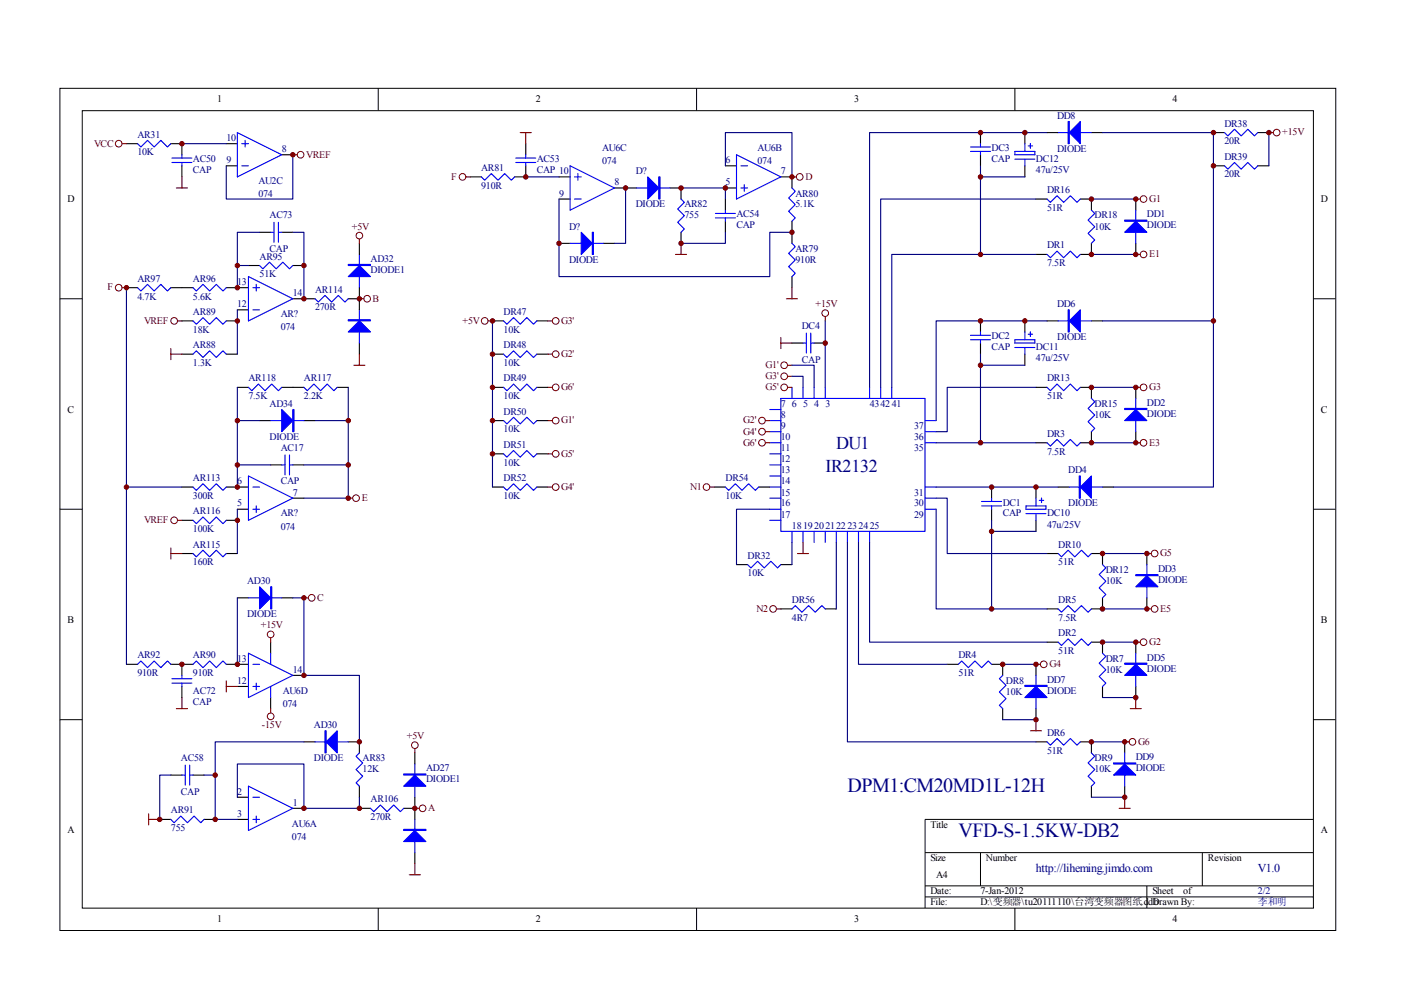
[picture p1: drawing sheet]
<svg xmlns="http://www.w3.org/2000/svg" width="297mm" height="210mm" viewBox="0 0 297 210" stroke-linecap="round" stroke-linejoin="round" font-family="sans-serif">
<g fill="none" stroke="#000" stroke-width=".21">
<path d="M12.7 18.7h270.5v178.6h-270.5zM80.2 18.7v4.7M147.7 18.7v4.7M215.2 18.7v4.7M17.4 23.5h261.1v169h-261.1zM12.7 63.3h4.7M278.4 63.3h4.7M12.7 108h4.7M278.4 108h4.7M12.7 152.6h4.7M278.4 152.6h4.7M278.4 173.7h-82.3v18.8"/>
<path d="M80.2 192.5v4.7M147.7 192.5v4.7M196.1 180.8h82.3M196.1 187.8h82.3M196.1 190.2h82.3M207.9 180.8v7M215.2 192.5v4.7M243.2 187.8v4.7M254.9 180.8v7"/>
</g>
<g fill="none" stroke="#000" stroke-width=".23">
<path d="M26.8 30.5h2.4M36.2 30.5h2.4v2.3M38.6 35.2v2.3M48 35.2h2.3M48 30.5h2.3M59.7 32.8h2.4M99.7 37.5h2.4M111.5 35.2v2.3h-2.4M111.5 30.5v2.3M118.5 37.5h2.4M130.3 39.9h4.7M142 39.9h2.4v2.3"/>
<path d="M153.8 35.2h2.4M153.8 39.9h2.4M165.6 37.5h2.3v2.4M207.9 28.1v2.4M207.9 32.8v2.4M217.3 28.1v2.4M217.3 35.2v2.3M222 28.1h2.3M231.4 28.1h2.4M257.3 35.2h2.3M257.3 28.1h2.3M266.7 35.2h2.3"/>
<path d="M266.7 28.1h2.3M52.7 56.3h2.3M55 49.3h2.4M59.7 49.3h2.4M62.1 56.3h2.3M76.2 51.6v2.3M118.5 42.2h2.4M118.5 51.6h2.4M127.9 51.6h2.4M144.4 49.3v2.3M153.8 42.2v2.4M153.8 46.9v2.4"/>
<path d="M167.9 46.9v4.7M167.9 58.6v2.4M219.6 42.2h2.4M219.6 53.9h2.4M229 42.2h2.4v2.4M231.4 51.6v2.3h-2.4M240.8 42.2v2.4M240.8 51.6v2.3M26.8 61h2.4M36.2 61h4.7M38.6 68h2.3M38.6 75.1h2.3"/>
<path d="M48 61h4.7M48 68h2.3M48 75.1h2.3M50.3 65.7h2.4M62.1 63.3h4.7M73.8 63.3h2.4M76.2 61v4.7M76.2 72.7v2.4M104.4 68h2.4M104.4 75.1h2.4M113.8 68h2.4M113.8 75.1h2.4"/>
<path d="M167.9 72.7h2.4M172.6 72.7h2.4M207.9 68v2.4M207.9 72.7v2.4M217.3 68v2.4M217.3 75.1v2.3M222 68h2.3M231.4 68h2.4M50.3 82.1h2.4M55 89.2h2.4M57.4 98.6h2.3M59.7 82.1h4.7"/>
<path d="M62.1 98.6h2.3M64.4 89.2h2.4M71.5 82.1h2.3M104.4 82.1h2.4M104.4 89.2h2.4M104.4 96.2h2.4M113.8 82.1h2.4M113.8 89.2h2.4M113.8 96.2h2.4M219.6 82.1h2.4M219.6 93.9h2.4M229 82.1h2.4v2.4"/>
<path d="M231.4 91.5v2.4h-2.4M240.8 82.1v2.4M240.8 91.5v2.4M38.6 103.3h2.3M38.6 110.3h2.3M38.6 117.4h2.3M48 103.3h4.7M48 110.3h2.3M48 117.4h2.3M50.3 108h2.4M62.1 105.6h2.3M104.4 103.3h2.4"/>
<path d="M113.8 103.3h2.4M151.4 103.3h2.4M156.2 119.7h2.3M160.9 103.3h2.3M165.6 119.7h2.3M210.2 103.3v2.3M210.2 108v2.3M219.6 103.3v2.3M219.6 110.3v2.4M222 117.4h2.3M224.3 103.3h2.4M231.4 117.4h2.4v2.3"/>
<path d="M233.8 103.3h2.3M243.2 117.4v2.3M50.3 126.8h2.4M57.4 136.2v2.3M59.7 126.8h2.4M165.6 129.1h2.3M175 129.1h2.3M222 129.1h2.3M222 136.2h2.3M231.4 136.2h2.4v2.3M233.8 126.8v2.3h-2.4M240.8 136.2v2.3"/>
<path d="M243.2 126.8v2.3M26.8 140.9h2.4M36.2 140.9h4.7M38.6 140.9v2.3M38.6 145.5v2.4M48 140.9h4.7M50.3 145.5h2.4M57.4 147.9v2.3M62.1 143.2h2.3M64.4 157.3h2.4M73.8 157.3h2.4v2.3M88 159.6v2.4"/>
<path d="M200.8 140.9h2.4M210.2 140.9h2.4v2.3M212.6 150.2v2.4M219.6 157.3h2.4M219.6 140.9v2.3M219.6 150.2v2.4M229 157.3h2.4v2.3M233.8 145.5v2.4M238.5 157.3v2.3M240.8 145.5v2.4M33.9 173.7h2.3M36.2 164.3h2.4"/>
<path d="M40.9 164.3h2.4M43.3 173.7h2.3M50.3 169h2.4M50.3 173.7h2.4M62.1 171.4h2.3M76.2 166.7v2.3M76.2 171.4h2.3M85.6 171.4h2.4M88 169v4.7M231.4 166.7v2.3M238.5 166.7v2.3M88 180.8v2.3"/>
</g>
<g fill="none" stroke="#00f" stroke-width=".23">
<path d="M29.2 30.5l.7 .7 1.4-1.4 1.4 1.4 1.4-1.4 1.4 1.4 .7-.7M36.4 33.5h4.3M36.4 34.5h4.3M38.6 32.8v.7M38.6 34.5v.7M50.3 28.1l9.4 4.7-9.4 4.7zM51.3 35.2h1.4M51.3 30.5h1.4M52 29.8v1.4M102.1 37.5l.7 .7 1.4-1.4 1.4 1.4 1.4-1.4 1.4 1.4 .7-.7M109.4 33.5h4.2M109.4 34.5h4.2"/>
<path d="M111.5 32.8v.7M111.5 34.5v.7M120.9 35.2l9.4 4.7-9.4 4.7zM121.8 37.5h1.4M122.5 36.8v1.4M135 39.9h7M156.2 32.8l9.4 4.7-9.4 4.7zM157.1 35.2h1.4M157.1 39.9h1.4M157.8 39.2v1.4M167.9 39.9l.7 .7-1.4 1.4 1.4 1.4-1.4 1.4 1.4 1.4-.7 .7M205.8 32.1h4.2"/>
<path d="M205.8 31.2h4.2M207.9 30.5v.7M207.9 32.1v.7M215.2 32.1h4.2v.7h-4.2zM215.2 33.7h4.2M217.3 30.5v1.6M217.3 33.7v1.5M218 30.9h.9M218.5 30.5v.9M224.3 28.1h7.1M259.6 28.1l.7 .7 1.4-1.4 1.4 1.4 1.5-1.4 1.4 1.4 .7-.7M259.6 35.2l.7 .7 1.4-1.4 1.4 1.4 1.5-1.4 1.4 1.4 .7-.7"/>
<path d="M52.7 58.6l9.4 4.7-9.4 4.7zM55 56.3l.7 .7 1.4-1.4 1.5 1.4 1.4-1.4 1.4 1.4 .7-.7M57.4 49.3h.7M58.1 47.1v4.3M59 49.3h.7M59 47.1v4.3M76.2 53.9v7.1M120.9 51.6h7M121.8 42.2h1.4M144.4 42.2l.7 .7-1.4 1.4 1.4 1.4-1.4 1.4 1.4 1.4-.7 .8M151.7 45.3h4.2M151.7 46.2h4.2"/>
<path d="M153.8 44.6v.7M153.8 46.2v.7M167.9 51.6l.7 .7-1.4 1.4 1.4 1.4-1.4 1.4 1.4 1.4-.7 .7M222 42.2l.7 .7 1.4-1.4 1.4 1.4 1.4-1.4 1.4 1.4 .7-.7M222 53.9l.7 .8 1.4-1.5 1.4 1.5 1.4-1.5 1.4 1.5 .7-.8M231.4 44.6l.7 .7-1.4 1.4 1.4 1.4-1.4 1.4 1.4 1.4-.7 .7M240.8 44.6v7M29.2 61l.7 .7 1.4-1.4 1.4 1.4 1.4-1.4 1.4 1.4 .7-.7M40.9 61l.7 .7 1.4-1.4 1.4 1.4 1.5-1.4 1.4 1.4 .7-.7M40.9 68l.7 .7 1.4-1.4 1.4 1.4 1.5-1.4 1.4 1.4 .7-.7M40.9 75.1l.7-.7 1.4 1.4 1.4-1.4 1.5 1.4 1.4-1.4 .7 .7M53.6 65.7h1.4"/>
<path d="M53.6 61h1.4M54.3 60.3v1.4M66.8 63.3l.7 .7 1.4-1.4 1.4 1.4 1.4-1.4 1.4 1.4 .7-.7M76.2 65.7v7M106.8 68l.7 .7 1.4-1.4 1.4 1.4 1.4-1.4 1.4 1.4 .7-.7M106.8 75.1l.7 .7 1.4-1.4 1.4 1.4 1.4-1.4 1.4 1.4 .7-.7M170.3 72.7h.7M171 70.6v4.3M171.9 72.7h.7M171.9 70.6v4.3M205.8 72h4.2M205.8 71.1h4.2"/>
<path d="M207.9 70.4v.7M207.9 72v.7M215.2 72h4.2v.7h-4.2zM215.2 73.7h4.2M217.3 70.4v1.6M217.3 73.7v1.4M218 70.9h.9M218.5 70.4v.9M224.3 68h7.1M52.7 82.1l.7 .7 1.4-1.4 1.4 1.4 1.4-1.4 1.4 1.4 .7-.7M57.4 89.2h7M59.7 98.6h.7"/>
<path d="M60.4 96.5v4.2M61.4 98.6h.7M61.4 96.5v4.2M64.4 82.1l.7 .7 1.5-1.4 1.4 1.4 1.4-1.4 1.4 1.4 .7-.7M106.8 82.1l.7 .7 1.4-1.4 1.4 1.4 1.4-1.4 1.4 1.4 .7-.7M106.8 89.2l.7 .7 1.4-1.4 1.4 1.4 1.4-1.4 1.4 1.4 .7-.7M106.8 96.2l.7 .7 1.4-1.4 1.4 1.4 1.4-1.4 1.4 1.4 .7-.7M163.2 89.2h2.4M163.2 98.6h2.4M163.2 86.8h2.4M163.2 91.5h2.4M163.2 93.9h2.4"/>
<path d="M163.2 96.2h2.4M165.6 84.5h30.5v28.2h-30.5zM167.9 82.1v2.4M170.3 82.1v2.4M172.6 82.1v2.4M175 82.1v2.4M184.4 82.1v2.4M186.7 82.1v2.4M189.1 82.1v2.4M196.1 89.2h2.4M196.1 91.5h2.4M196.1 93.9h2.4"/>
<path d="M222 82.1l.7 .7 1.4-1.4 1.4 1.4 1.4-1.4 1.4 1.4 .7-.7M222 93.9l.7 .7 1.4-1.4 1.4 1.4 1.4-1.4 1.4 1.4 .7-.7M231.4 84.5l.7 .7-1.4 1.4 1.4 1.4-1.4 1.4 1.4 1.4-.7 .7M240.8 84.5v7M40.9 103.3l.7 .7 1.4-1.4 1.4 1.4 1.5-1.4 1.4 1.4 .7-.7M40.9 110.3l.7 .7 1.4-1.4 1.4 1.4 1.5-1.4 1.4 1.4 .7-.7M40.9 117.4l.7 .7 1.4-1.4 1.4 1.4 1.5-1.4 1.4 1.4 .7-.7M52.7 100.9l9.4 4.7-9.4 4.7zM53.6 103.3h1.4M53.6 108h1.4M54.3 107.3v1.4M106.8 103.3l.7 .7 1.4-1.4 1.4 1.4 1.4-1.4 1.4 1.4 .7-.7"/>
<path d="M153.8 103.3l.7 .7 1.4-1.4 1.4 1.4 1.4-1.4 1.4 1.4 .8-.7M158.5 119.7l.7 .7 1.4-1.4 1.4 1.4 1.4-1.4 1.5 1.4 .7-.7M163.2 103.3h2.4M163.2 108h2.4M163.2 100.9h2.4M163.2 105.6h2.4M163.2 110.3h2.4M167.9 112.7v2.3M170.3 112.7v2.3M172.6 112.7v2.3M175 112.7v2.3M177.3 112.7v2.3"/>
<path d="M179.7 112.7v2.3M182 112.7v2.3M184.4 112.7v2.3M196.1 103.3h2.4M196.1 108h2.4M196.1 105.6h2.4M208.1 107.3h4.3M208.1 106.3h4.3M210.2 105.6v.7M210.2 107.3v.7M217.5 107.3h4.3v.7h-4.3zM217.5 108.9h4.3"/>
<path d="M219.6 105.6v1.7M219.6 108.9v1.4M220.4 106.1h.9M220.8 105.6v1M224.3 117.4l.8 .7 1.4-1.4 1.4 1.4 1.4-1.4 1.4 1.4 .7-.7M226.7 103.3h7.1M233.8 119.7l.7 .7-1.5 1.4 1.5 1.4-1.5 1.4 1.5 1.5-.7 .7M243.2 119.7v7.1M52.7 138.5l9.4 4.7-9.4 4.7zM52.7 126.8h7M57.4 138.5v2.4M167.9 129.1l.7-.7 1.4 1.4 1.4-1.4 1.4 1.4 1.5-1.4 .7 .7"/>
<path d="M224.3 129.1l.8 .7 1.4-1.4 1.4 1.4 1.4-1.4 1.4 1.4 .7-.7M224.3 136.2l.8 .7 1.4-1.5 1.4 1.5 1.4-1.5 1.4 1.5 .7-.7M233.8 138.5l.7 .7-1.5 1.4 1.5 1.4-1.5 1.4 1.5 1.4-.7 .7M240.8 138.5v7M29.2 140.9l.7-.8 1.4 1.5 1.4-1.5 1.4 1.5 1.4-1.5 .7 .8M36.4 144.8h4.3M36.4 143.9h4.3M38.6 143.2v.7M38.6 144.8v.7M40.9 140.9l.7-.8 1.4 1.5 1.4-1.5 1.5 1.5 1.4-1.5 .7 .8M53.6 140.9h1.4M53.6 145.5h1.4"/>
<path d="M54.3 144.8v1.5M57.4 145.5v2.4M66.8 157.3h7M76.2 159.6l-.7 .7 1.4 1.5-1.4 1.4 1.4 1.4-1.4 1.4 .7 .7M203.2 140.9l.7-.8 1.4 1.5 1.4-1.5 1.4 1.5 1.4-1.5 .7 .8M212.6 143.2l-.7 .7 1.4 1.4-1.4 1.4 1.4 1.4-1.4 1.4 .7 .7M219.6 143.2v7M222 157.3l.7 .7 1.4-1.4 1.4 1.4 1.4-1.4 1.4 1.4 .7-.7M231.4 159.6l.7 .7-1.4 1.5 1.4 1.4-1.4 1.4 1.4 1.4-.7 .7M238.5 159.6v7.1M36.2 173.7l.7 .7 1.4-1.4 1.4 1.4 1.5-1.4 1.4 1.4 .7-.7M38.6 164.3h.7"/>
<path d="M39.3 162.2v4.3M40.2 164.3h.7M40.2 162.2v4.3M52.7 166.7l9.4 4.7-9.4 4.7zM53.6 169h1.4M53.6 173.7h1.4M54.3 173v1.4M78.5 171.4l.8 .7 1.4-1.4 1.4 1.4 1.4-1.4 1.4 1.4 .7-.7M88 162v7M88 173.7v7.1"/>
</g>
<g fill="none" stroke="#800000" stroke-width=".21">
<circle cx="25.2" cy="30.5" r=".71"/>
<circle cx="63.7" cy="32.8" r=".71"/>
<circle cx="98.1" cy="37.5" r=".71"/>
<circle cx="169.6" cy="37.5" r=".71"/>
<circle cx="270.7" cy="28.1" r=".7"/>
<circle cx="76.2" cy="50" r=".7"/>
<circle cx="242.5" cy="53.9" r=".7"/>
<circle cx="242.5" cy="42.2" r=".7"/>
<circle cx="25.2" cy="61" r=".71"/>
<circle cx="36.9" cy="68" r=".71"/>
<circle cx="77.8" cy="63.3" r=".7"/>
<circle cx="102.8" cy="68" r=".71"/>
<circle cx="117.8" cy="68" r=".71"/>
<circle cx="117.8" cy="75.1" r=".71"/>
<circle cx="166.3" cy="79.8" r=".71"/>
<circle cx="166.3" cy="77.4" r=".71"/>
<circle cx="175" cy="66.4" r=".71"/>
<circle cx="117.8" cy="82.1" r=".71"/>
<circle cx="117.8" cy="96.2" r=".71"/>
<circle cx="117.8" cy="89.2" r=".71"/>
<circle cx="161.6" cy="91.5" r=".71"/>
<circle cx="161.6" cy="93.9" r=".71"/>
<circle cx="161.6" cy="89.2" r=".71"/>
<circle cx="166.3" cy="82.1" r=".71"/>
<circle cx="242.5" cy="82.1" r=".71"/>
<circle cx="242.5" cy="93.9" r=".7"/>
<circle cx="36.9" cy="110.3" r=".71"/>
<circle cx="75.5" cy="105.6" r=".71"/>
<circle cx="117.8" cy="103.3" r=".71"/>
<circle cx="149.8" cy="103.3" r=".71"/>
<circle cx="244.8" cy="117.4" r=".71"/>
<circle cx="57.4" cy="134.5" r=".71"/>
<circle cx="66.1" cy="126.8" r=".71"/>
<circle cx="163.9" cy="129.1" r=".71"/>
<circle cx="242.5" cy="136.2" r=".7"/>
<circle cx="244.8" cy="129.1" r=".71"/>
<circle cx="57.4" cy="151.9" r=".71"/>
<circle cx="88" cy="158" r=".7"/>
<circle cx="221.3" cy="140.8" r=".71"/>
<circle cx="240.1" cy="157.3" r=".71"/>
<circle cx="89.6" cy="171.4" r=".7"/>
</g>
<g fill="none" stroke="#800000" stroke-width=".23">
<path d="M25.9 30.5h.9M37.4 39.9h2.3M38.6 37.5v2.4M62.1 32.8h.9M98.8 37.5h.9M110.3 28.1h2.3M111.5 28.1v2.4M167.9 37.5h.9M269 28.1h1M76.2 50.7v.9M143.2 53.9h2.4M144.4 51.6v2.3"/>
<path d="M240.8 53.9h.9M240.8 42.2h.9M25.9 61h.9M36.2 73.9v2.4M36.2 75.1h2.4M37.6 68h1M75 77.4h2.4M76.2 63.3h.9M76.2 75.1v2.3M103.5 68h.9M116.2 68h.9M116.2 75.1h.9"/>
<path d="M165.6 71.6v2.3M165.6 72.7h2.3M166.7 63.3h2.4M167 77.4h.9M167 79.8h.9M167.9 61v2.3M175 67.1v.9M116.2 82.1h.9M116.2 89.2h.9M116.2 96.2h.9M162.3 93.9h.9M162.3 89.2h.9"/>
<path d="M162.3 91.5h.9M167 82.1h.9M240.8 82.1h.9M240.8 93.9h.9M36.2 116.2v2.3M36.2 117.4h2.4M37.6 110.3h1M73.8 105.6h1M116.2 103.3h.9M150.5 103.3h.9M169.1 117.4h2.3M170.3 115v2.4"/>
<path d="M243.2 117.4h.9M57.4 135.2v1M64.4 126.8h1M164.6 129.1h1M240.8 136.2h.9M243.2 129.1h.9M37.4 150.2h2.3M38.6 147.9v2.3M48 144.4v2.3M48 145.5h2.3M57.4 150.2v1M88 158.7v.9"/>
<path d="M218.5 154.9h2.3M219.6 140.9h1M219.6 152.6v2.3M238.5 157.3h.9M239.6 150.2h2.4M240.8 147.9v2.3M31.5 172.6v2.3M31.5 173.7h2.4M88 171.4h.9M237.3 171.4h2.3M238.5 169v2.4M86.8 185.5h2.3"/>
<path d="M88 183.1v2.4"/>
</g>
<g fill="none" stroke="#000080" stroke-width=".23">
<path d="M38.6 30.5h9.4M62.1 32.8v9.4h-14.1v-7M111.5 37.5h7M132.6 39.9v11.7h-2.3M144.4 39.9h9.4v2.3M153.8 35.2v-7.1h14.1v9.4M207.9 35.2v2.3h9.4M207.9 37.5v16.4M222 28.1h-37.6v54M233.8 28.1h23.5v39.9h-23.5M269 28.1v7.1M50.3 56.3h2.4"/>
<path d="M55 49.3h-4.7v11.7M62.1 49.3h2.3v14M118.5 42.2v16.4h44.7v-9.3h4.7M153.8 49.3v2.3h-9.4M219.6 42.2h-32.9v39.9M219.6 53.9h-30.5v28.2M231.4 42.2h9.4M231.4 53.9h9.4M26.8 61v42.3h11.8M50.3 65.7v9.4M104.4 68v35.3M167.9 77.4h4.7v4.7"/>
<path d="M167.9 79.8h2.4v2.3M175 68v14.1M207.9 75.1v2.3h9.4M207.9 77.4v16.5M222 68h-23.5v21.2M257.3 68v35.3h-21.2M50.3 82.1v21.2M50.3 89.2h4.7M50.3 98.6h7.1M64.4 98.6h9.4M66.8 89.2h7M73.8 82.1v23.5h-9.4"/>
<path d="M198.5 93.9h21.1M219.6 82.1h-18.8v9.4h-2.3M231.4 82.1h9.4M231.4 93.9h9.4M26.8 103.3v37.6M50.3 108v9.4M163.2 108h-7v11.7M167.9 115v4.7M177.3 115v14.1M179.7 115v42.3h39.9M182 115v25.9h18.8M184.4 115v21.2h37.6"/>
<path d="M198.5 108v21.1h23.5M198.5 105.6h2.3v11.8h21.2M198.5 103.3h25.8M210.2 110.3v2.4h9.4M210.2 112.7v16.4M233.8 117.4h9.4M50.3 126.8v14.1M62.1 126.8h2.3v16.4h11.8v14.1M233.8 129.1h9.4M233.8 136.2h7M64.4 157.3h-18.8v16.4h4.7M212.6 152.6h7"/>
<path d="M212.6 140.9h7M231.4 157.3h7.1M233.8 147.9h7M36.2 164.3h-2.3v9.4M43.3 164.3h2.3M50.3 169v-7h14.1v9.4h11.8v-2.4M231.4 169h7.1"/>
</g>
<g fill="#800000" stroke="#800000" stroke-width=".21">
<circle cx="62.1" cy="32.8" r=".47"/>
<circle cx="38.6" cy="30.5" r=".47"/>
<circle cx="50.3" cy="103.3" r=".47"/>
<circle cx="73.8" cy="89.2" r=".47"/>
<circle cx="50.3" cy="89.2" r=".47"/>
<circle cx="50.3" cy="98.6" r=".47"/>
<circle cx="73.8" cy="98.6" r=".47"/>
<circle cx="50.3" cy="110.3" r=".47"/>
<circle cx="73.8" cy="105.6" r=".47"/>
<circle cx="50.3" cy="68" r=".47"/>
<circle cx="50.3" cy="61" r=".47"/>
<circle cx="64.4" cy="63.3" r=".47"/>
<circle cx="64.4" cy="56.3" r=".47"/>
<circle cx="76.2" cy="63.3" r=".47"/>
<circle cx="50.3" cy="56.3" r=".47"/>
<circle cx="26.8" cy="61" r=".47"/>
<circle cx="132.6" cy="39.9" r=".47"/>
<circle cx="153.8" cy="39.9" r=".47"/>
<circle cx="167.9" cy="37.5" r=".47"/>
<circle cx="111.5" cy="37.5" r=".47"/>
<circle cx="144.4" cy="39.9" r=".47"/>
<circle cx="144.4" cy="51.6" r=".47"/>
<circle cx="167.9" cy="49.2" r=".47"/>
<circle cx="118.5" cy="51.6" r=".47"/>
<circle cx="231.4" cy="42.2" r=".47"/>
<circle cx="231.4" cy="53.9" r=".47"/>
<circle cx="240.8" cy="53.9" r=".47"/>
<circle cx="240.8" cy="42.2" r=".47"/>
<circle cx="217.3" cy="28.1" r=".47"/>
<circle cx="207.9" cy="37.5" r=".47"/>
<circle cx="207.9" cy="28.1" r=".47"/>
<circle cx="269" cy="28.1" r=".47"/>
<circle cx="257.3" cy="28.1" r=".47"/>
<circle cx="257.3" cy="35.2" r=".47"/>
<circle cx="207.9" cy="53.9" r=".47"/>
<circle cx="231.4" cy="82.1" r=".47"/>
<circle cx="231.4" cy="93.9" r=".47"/>
<circle cx="240.8" cy="93.9" r=".47"/>
<circle cx="240.8" cy="82.1" r=".47"/>
<circle cx="217.3" cy="68" r=".47"/>
<circle cx="207.9" cy="77.4" r=".47"/>
<circle cx="207.9" cy="68" r=".47"/>
<circle cx="207.9" cy="93.9" r=".47"/>
<circle cx="233.8" cy="117.4" r=".47"/>
<circle cx="233.8" cy="129.1" r=".47"/>
<circle cx="243.2" cy="129.1" r=".47"/>
<circle cx="243.2" cy="117.4" r=".47"/>
<circle cx="219.6" cy="103.3" r=".47"/>
<circle cx="210.2" cy="112.7" r=".47"/>
<circle cx="210.2" cy="103.3" r=".47"/>
<circle cx="210.2" cy="129.1" r=".47"/>
<circle cx="257.3" cy="68" r=".47"/>
<circle cx="233.8" cy="136.2" r=".47"/>
<circle cx="212.6" cy="140.8" r=".47"/>
<circle cx="240.8" cy="136.2" r=".47"/>
<circle cx="219.6" cy="140.8" r=".47"/>
<circle cx="240.8" cy="147.9" r=".47"/>
<circle cx="238.5" cy="169" r=".47"/>
<circle cx="219.6" cy="152.6" r=".47"/>
<circle cx="175" cy="72.7" r=".47"/>
<circle cx="104.4" cy="68" r=".47"/>
<circle cx="104.4" cy="75.1" r=".47"/>
<circle cx="104.4" cy="82.1" r=".47"/>
<circle cx="104.4" cy="89.2" r=".47"/>
<circle cx="104.4" cy="96.2" r=".47"/>
<circle cx="231.4" cy="157.3" r=".47"/>
<circle cx="238.5" cy="157.3" r=".47"/>
<circle cx="50.3" cy="140.8" r=".47"/>
<circle cx="64.4" cy="143.2" r=".47"/>
<circle cx="38.6" cy="140.8" r=".47"/>
<circle cx="76.2" cy="157.3" r=".47"/>
<circle cx="64.4" cy="126.8" r=".47"/>
<circle cx="64.4" cy="171.4" r=".47"/>
<circle cx="45.6" cy="173.7" r=".47"/>
<circle cx="33.9" cy="173.7" r=".47"/>
<circle cx="45.6" cy="164.3" r=".47"/>
<circle cx="88" cy="171.4" r=".47"/>
<circle cx="76.2" cy="171.4" r=".47"/>
<circle cx="26.8" cy="103.3" r=".47"/>
</g>
<g fill="#00f" stroke="#00f" stroke-width=".23">
<path d="M73.8 70.4l2.4-2.4 2.3 2.4z"/>
<path d="M73.8 58.6l2.4-2.3 2.3 2.3z"/>
<path d="M59.7 86.8l2.4 2.4-2.4 2.3z"/>
<path d="M55 124.4l2.4 2.4-2.4 2.3z"/>
<path d="M69.1 157.3l2.4-2.4v4.7z"/>
<path d="M85.6 178.4l2.4-2.3 2.3 2.3z"/>
<path d="M85.6 166.7l2.4-2.4 2.3 2.4z"/>
<path d="M123.2 49.3l2.4 2.3-2.4 2.3z"/>
<path d="M137.3 37.5l2.4 2.4-2.4 2.3z"/>
<path d="M226.7 28.1l2.3-2.3v4.7z"/>
<path d="M240.8 46.9l2.4 2.4h-4.7z"/>
<path d="M226.7 68l2.3-2.3v4.7z"/>
<path d="M240.8 86.8l2.4 2.4h-4.7z"/>
<path d="M229 103.3l2.4-2.4v4.7z"/>
<path d="M240.8 124.4l2.4-2.3 2.3 2.3z"/>
<path d="M238.5 143.2l2.3-2.3 2.4 2.3z"/>
<path d="M236.1 164.3l2.4-2.3 2.3 2.3z"/>
<path d="M219.6 145.5l2.4 2.4h-4.7z"/>
<path d="M73.8 67.8h4.7v.2h-4.7z" fill-rule="evenodd"/>
<path d="M73.8 56.1h4.7v.2h-4.7z" fill-rule="evenodd"/>
<path d="M62.1 86.8h.2v4.7h-.2z" fill-rule="evenodd"/>
<path d="M57.4 124.4h.2v4.7h-.2z" fill-rule="evenodd"/>
<path d="M68.9 154.9h.2v4.7h-.2z" fill-rule="evenodd"/>
<path d="M85.6 175.8h4.7v.3h-4.7z" fill-rule="evenodd"/>
<path d="M85.6 164.1h4.7v.2h-4.7z" fill-rule="evenodd"/>
<path d="M125.6 49.3h.2v4.6h-.2z" fill-rule="evenodd"/>
<path d="M139.7 37.5h.2v4.7h-.2z" fill-rule="evenodd"/>
<path d="M226.5 25.8h.2v4.7h-.2z" fill-rule="evenodd"/>
<path d="M238.5 46.7h4.7v.2h-4.7z" fill-rule="evenodd"/>
<path d="M226.5 65.7h.2v4.7h-.2z" fill-rule="evenodd"/>
<path d="M238.5 86.6h4.7v.2h-4.7z" fill-rule="evenodd"/>
<path d="M228.8 100.9h.2v4.7h-.2z" fill-rule="evenodd"/>
<path d="M240.8 121.8h4.7v.3h-4.7z" fill-rule="evenodd"/>
<path d="M238.5 140.6h4.7v.3h-4.7z" fill-rule="evenodd"/>
<path d="M236.1 161.8h4.7v.2h-4.7z" fill-rule="evenodd"/>
<path d="M217.3 145.3h4.7v.2h-4.7z" fill-rule="evenodd"/>
</g>
<g font-size="4.2" fill="#000080">
<text x="179.7" y="168">DPM1:CM20MD1L-12H</text>
<text x="203.2" y="177.4">VFD-S-1.5KW-DB2</text>
</g>
<g font-size="3.8" fill="#000080">
<text x="177.3" y="95.3">DU1</text>
<text x="175" y="100">IR2132</text>
</g>
<g font-size="2.5" fill="#000080">
<text x="219.6" y="184.8">http://liheming.jimdo.com</text>
<text x="266.7" y="184.8">V1.0</text>
</g>
<g font-size="2.1">
<text x="46.1" y="21.7">1</text>
<text x="113.6" y="21.7">2</text>
<text x="181.1" y="21.7">3</text>
<text x="248.6" y="21.7">4</text>
<text x="14.3" y="42.8">D</text>
<text x="280.1" y="42.8">D</text>
<text x="14.3" y="87.5">C</text>
<text x="280.1" y="87.5">C</text>
<text x="14.3" y="132.1">B</text>
<text x="280.1" y="132.1">B</text>
<text x="14.3" y="176.7">A</text>
<text x="197.3" y="175.5">Title</text>
<text x="280.1" y="176.7">A</text>
<text x="197.3" y="182.6">Size</text>
<text x="209" y="182.6">Number</text>
<text x="256.1" y="182.6">Revision</text>
<text x="197.3" y="189.6">Date:</text>
<text x="197.3" y="192">File:</text>
<text x="198.5" y="186.1">A4</text>
<text x="207.9" y="189.6">7-Jan-2012</text>
<text x="207.9" y="192">D:\变频器\tu20111110\台湾变频器图纸.ddb</text>
<text x="244.3" y="189.6">Sheet</text>
<text x="244.3" y="192">Drawn By:</text>
<text x="250.9" y="189.6">of</text>
<text x="46.1" y="195.5">1</text>
<text x="113.6" y="195.5">2</text>
<text x="181.1" y="195.5">3</text>
<text x="248.6" y="195.5">4</text>
</g>
<g font-size="2.1" fill="#000080">
<text x="29.1" y="29.2">AR31</text>
<text x="48" y="29.9">10</text>
<text x="224.1" y="25.2">DD8</text>
<text x="259.6" y="26.9">DR38</text>
<text x="29.1" y="32.9">10K</text>
<text x="40.9" y="34.4">AC50</text>
<text x="48" y="34.6">9</text>
<text x="59.8" y="32.3">8</text>
<text x="113.8" y="34.4">AC53</text>
<text x="127.7" y="32">AU6C</text>
<text x="127.7" y="34.8">074</text>
<text x="153.8" y="34.6">6</text>
<text x="160.6" y="32">AU6B</text>
<text x="160.6" y="34.8">074</text>
<text x="210.2" y="32">DC3</text>
<text x="210.2" y="34.4">CAP</text>
<text x="219.6" y="34.4">DC12</text>
<text x="224.1" y="32.3">DIODE</text>
<text x="259.6" y="30.6">20R</text>
<text x="259.6" y="33.9">DR39</text>
<text x="40.9" y="36.7">CAP</text>
<text x="54.8" y="39">AU2C</text>
<text x="54.8" y="41.8">074</text>
<text x="102" y="36.3">AR81</text>
<text x="102" y="40">910R</text>
<text x="113.8" y="36.7">CAP 10</text>
<text x="118.5" y="41.7">9</text>
<text x="130.3" y="39.3">8</text>
<text x="134.8" y="36.9">D?</text>
<text x="153.8" y="39.3">5</text>
<text x="165.5" y="36.9">7</text>
<text x="168.7" y="41.7">AR80</text>
<text x="219.6" y="36.7">47u/25V</text>
<text x="222" y="40.9">DR16</text>
<text x="259.6" y="37.6">20R</text>
<text x="57.1" y="46.3">AC73</text>
<text x="134.8" y="44">DIODE</text>
<text x="145.1" y="44">AR82</text>
<text x="145.1" y="46.3">755</text>
<text x="156.1" y="46.1">AC54</text>
<text x="168.7" y="44">5.1K</text>
<text x="222" y="44.7">51R</text>
<text x="232.1" y="46.3">DR18</text>
<text x="243.2" y="46.1">DD1</text>
<text x="57.1" y="53.4">CAP</text>
<text x="120.6" y="48.7">D?</text>
<text x="156.1" y="48.4">CAP</text>
<text x="168.7" y="53.4">AR79</text>
<text x="222" y="52.7">DR1</text>
<text x="232.1" y="48.7">10K</text>
<text x="243.2" y="48.4">DIODE</text>
<text x="29.1" y="59.7">AR97</text>
<text x="40.9" y="59.7">AR96</text>
<text x="55" y="55">AR95</text>
<text x="55" y="58.8">51K</text>
<text x="78.6" y="55.5">AD32</text>
<text x="78.6" y="57.8">DIODE1</text>
<text x="120.6" y="55.7">DIODE</text>
<text x="168.7" y="55.7">910R</text>
<text x="222" y="56.4">7.5R</text>
<text x="29.1" y="63.5">4.7K</text>
<text x="40.9" y="63.5">5.6K</text>
<text x="50.3" y="65.1">12</text>
<text x="50.3" y="60.5">13</text>
<text x="62.1" y="62.8">14</text>
<text x="66.8" y="62.1">AR114</text>
<text x="66.8" y="65.8">270R</text>
<text x="224.1" y="65.1">DD6</text>
<text x="40.9" y="66.7">AR89</text>
<text x="40.9" y="70.5">18K</text>
<text x="59.5" y="67.2">AR?</text>
<text x="59.5" y="70">074</text>
<text x="106.8" y="66.7">DR47</text>
<text x="106.8" y="70.5">10K</text>
<text x="170" y="69.8">DC4</text>
<text x="210.2" y="71.9">DC2</text>
<text x="40.9" y="73.8">AR88</text>
<text x="40.9" y="77.6">1.3K</text>
<text x="106.8" y="73.8">DR48</text>
<text x="106.8" y="77.6">10K</text>
<text x="170" y="76.9">CAP</text>
<text x="210.2" y="74.3">CAP</text>
<text x="219.6" y="74.3">DC11</text>
<text x="219.6" y="76.6">47u/25V</text>
<text x="224.1" y="72.2">DIODE</text>
<text x="52.7" y="80.9">AR118</text>
<text x="64.4" y="80.9">AR117</text>
<text x="106.8" y="80.9">DR49</text>
<text x="222" y="80.9">DR13</text>
<text x="52.7" y="84.6">7.5K</text>
<text x="57.1" y="86.3">AD34</text>
<text x="64.4" y="84.6">2.2K</text>
<text x="106.8" y="84.6">10K</text>
<text x="106.8" y="87.9">DR50</text>
<text x="165.5" y="86.3">7</text>
<text x="165.5" y="88.6">8</text>
<text x="167.9" y="86.3">6</text>
<text x="170.3" y="86.3">5</text>
<text x="172.6" y="86.3">4</text>
<text x="175" y="86.3">3</text>
<text x="184.4" y="86.3">434241</text>
<text x="222" y="84.6">51R</text>
<text x="232.1" y="86.3">DR15</text>
<text x="232.1" y="88.6">10K</text>
<text x="243.2" y="86">DD2</text>
<text x="243.2" y="88.4">DIODE</text>
<text x="57.1" y="93.3">DIODE</text>
<text x="59.5" y="95.7">AC17</text>
<text x="106.8" y="91.6">10K</text>
<text x="106.8" y="94.9">DR51</text>
<text x="165.5" y="90.9">9</text>
<text x="165.5" y="93.3">10</text>
<text x="165.5" y="95.7">11</text>
<text x="193.8" y="95.7">35</text>
<text x="193.8" y="93.3">36</text>
<text x="193.8" y="90.9">37</text>
<text x="222" y="92.6">DR3</text>
<text x="106.8" y="98.7">10K</text>
<text x="165.5" y="98">12</text>
<text x="165.5" y="100.3">13</text>
<text x="222" y="96.4">7.5R</text>
<text x="226.5" y="100.3">DD4</text>
<text x="40.9" y="102">AR113</text>
<text x="40.9" y="105.8">300R</text>
<text x="50.3" y="107.4">5</text>
<text x="50.3" y="102.7">6</text>
<text x="59.5" y="102.7">CAP</text>
<text x="62.1" y="105.1">7</text>
<text x="106.8" y="102">DR52</text>
<text x="106.8" y="105.8">10K</text>
<text x="153.8" y="102">DR54</text>
<text x="153.8" y="105.8">10K</text>
<text x="165.5" y="102.7">14</text>
<text x="165.5" y="105.1">15</text>
<text x="165.5" y="107.4">16</text>
<text x="193.8" y="107.4">30</text>
<text x="193.8" y="105.1">31</text>
<text x="212.6" y="107.2">DC1</text>
<text x="226.5" y="107.4">DIODE</text>
<text x="40.9" y="109.1">AR116</text>
<text x="40.9" y="112.8">100K</text>
<text x="59.5" y="109.5">AR?</text>
<text x="59.5" y="112.4">074</text>
<text x="165.5" y="109.7">17</text>
<text x="167.9" y="112.1">1819202122232425</text>
<text x="193.8" y="109.7">29</text>
<text x="212.6" y="109.5">CAP</text>
<text x="222" y="109.5">DC10</text>
<text x="222" y="111.9">47u/25V</text>
<text x="40.9" y="116.1">AR115</text>
<text x="40.9" y="119.8">160R</text>
<text x="158.5" y="118.5">DR32</text>
<text x="224.4" y="116.1">DR10</text>
<text x="224.4" y="119.8">51R</text>
<text x="52.4" y="123.9">AD30</text>
<text x="158.5" y="122.2">10K</text>
<text x="234.4" y="121.5">DR12</text>
<text x="234.4" y="123.9">10K</text>
<text x="245.5" y="121.3">DD3</text>
<text x="245.5" y="123.6">DIODE</text>
<text x="52.4" y="130.9">DIODE</text>
<text x="167.9" y="127.9">DR56</text>
<text x="167.9" y="131.6">4R7</text>
<text x="224.4" y="127.9">DR5</text>
<text x="224.4" y="131.6">7.5R</text>
<text x="224.4" y="134.9">DR2</text>
<text x="29.1" y="139.5">AR92</text>
<text x="29.1" y="143.4">910R</text>
<text x="40.9" y="139.5">AR90</text>
<text x="40.9" y="143.4">910R</text>
<text x="50.3" y="140.3">13</text>
<text x="62.1" y="142.6">14</text>
<text x="203.2" y="139.5">DR4</text>
<text x="203.2" y="143.4">51R</text>
<text x="224.4" y="138.6">51R</text>
<text x="234.4" y="140.3">DR7</text>
<text x="234.4" y="142.6">10K</text>
<text x="243.2" y="140.1">DD5</text>
<text x="243.2" y="142.4">DIODE</text>
<text x="40.9" y="147.1">AC72</text>
<text x="40.9" y="149.5">CAP</text>
<text x="50.3" y="145">12</text>
<text x="59.9" y="147.1">AU6D</text>
<text x="59.9" y="149.9">074</text>
<text x="213.3" y="145">DR8</text>
<text x="213.3" y="147.3">10K</text>
<text x="222" y="144.7">DD7</text>
<text x="222" y="147.1">DIODE</text>
<text x="66.5" y="154.4">AD30</text>
<text x="38.4" y="161.4">AC58</text>
<text x="66.5" y="161.4">DIODE</text>
<text x="76.9" y="161.4">AR83</text>
<text x="222" y="156.1">DR6</text>
<text x="222" y="159.8">51R</text>
<text x="232.1" y="161.4">DR9</text>
<text x="240.8" y="161.2">DD9</text>
<text x="76.9" y="163.8">12K</text>
<text x="90.3" y="163.5">AD27</text>
<text x="90.3" y="165.9">DIODE1</text>
<text x="232.1" y="163.8">10K</text>
<text x="240.8" y="163.5">DIODE</text>
<text x="36.2" y="172.5">AR91</text>
<text x="38.4" y="168.5">CAP</text>
<text x="50.3" y="168.5">2</text>
<text x="50.3" y="173.2">3</text>
<text x="62.1" y="170.8">1</text>
<text x="78.6" y="170.1">AR106</text>
<text x="78.6" y="173.8">270R</text>
<text x="36.2" y="176.2">755</text>
<text x="61.9" y="175.3">AU6A</text>
<text x="61.9" y="178.1">074</text>
<text x="266.7" y="192">李和明</text>
<text x="266.7" y="189.6">2/2</text>
</g>
<g font-size="2.1" fill="#800000">
<text x="271.9" y="28.7">+15V</text>
<text x="20" y="31.1">VCC</text>
<text x="64.9" y="33.5">VREF</text>
<text x="95.7" y="38.1">F</text>
<text x="170.8" y="38.1">D</text>
<text x="243.7" y="42.8">G1</text>
<text x="74.6" y="48.7">+5V</text>
<text x="243.7" y="54.5">E1</text>
<text x="22.8" y="61.6">F</text>
<text x="79" y="63.9">B</text>
<text x="172.9" y="65.1">+15V</text>
<text x="30.6" y="68.7">VREF</text>
<text x="98" y="68.7">+5V</text>
<text x="119" y="68.7">G3'</text>
<text x="119" y="75.7">G2'</text>
<text x="119" y="82.7">G6'</text>
<text x="162.3" y="78.1">G1'</text>
<text x="162.3" y="80.4">G3'</text>
<text x="162.3" y="82.7">G5'</text>
<text x="243.7" y="82.7">G3</text>
<text x="119" y="89.8">G1'</text>
<text x="157.6" y="89.8">G2'</text>
<text x="157.6" y="92.1">G4'</text>
<text x="157.6" y="94.5">G6'</text>
<text x="243.7" y="94.5">E3</text>
<text x="119" y="96.9">G5'</text>
<text x="76.7" y="106.2">E</text>
<text x="119" y="103.9">G4'</text>
<text x="146.3" y="103.9">N1</text>
<text x="30.6" y="110.9">VREF</text>
<text x="246" y="118">G5</text>
<text x="67.2" y="127.4">C</text>
<text x="160.4" y="129.7">N2</text>
<text x="246" y="129.7">E5</text>
<text x="55.3" y="133.2">+15V</text>
<text x="243.7" y="136.8">G2</text>
<text x="222.5" y="141.5">G4</text>
<text x="55.5" y="154.4">-15V</text>
<text x="86.3" y="156.7">+5V</text>
<text x="241.3" y="157.9">G6</text>
<text x="90.8" y="172">A</text>
</g>
</svg>
